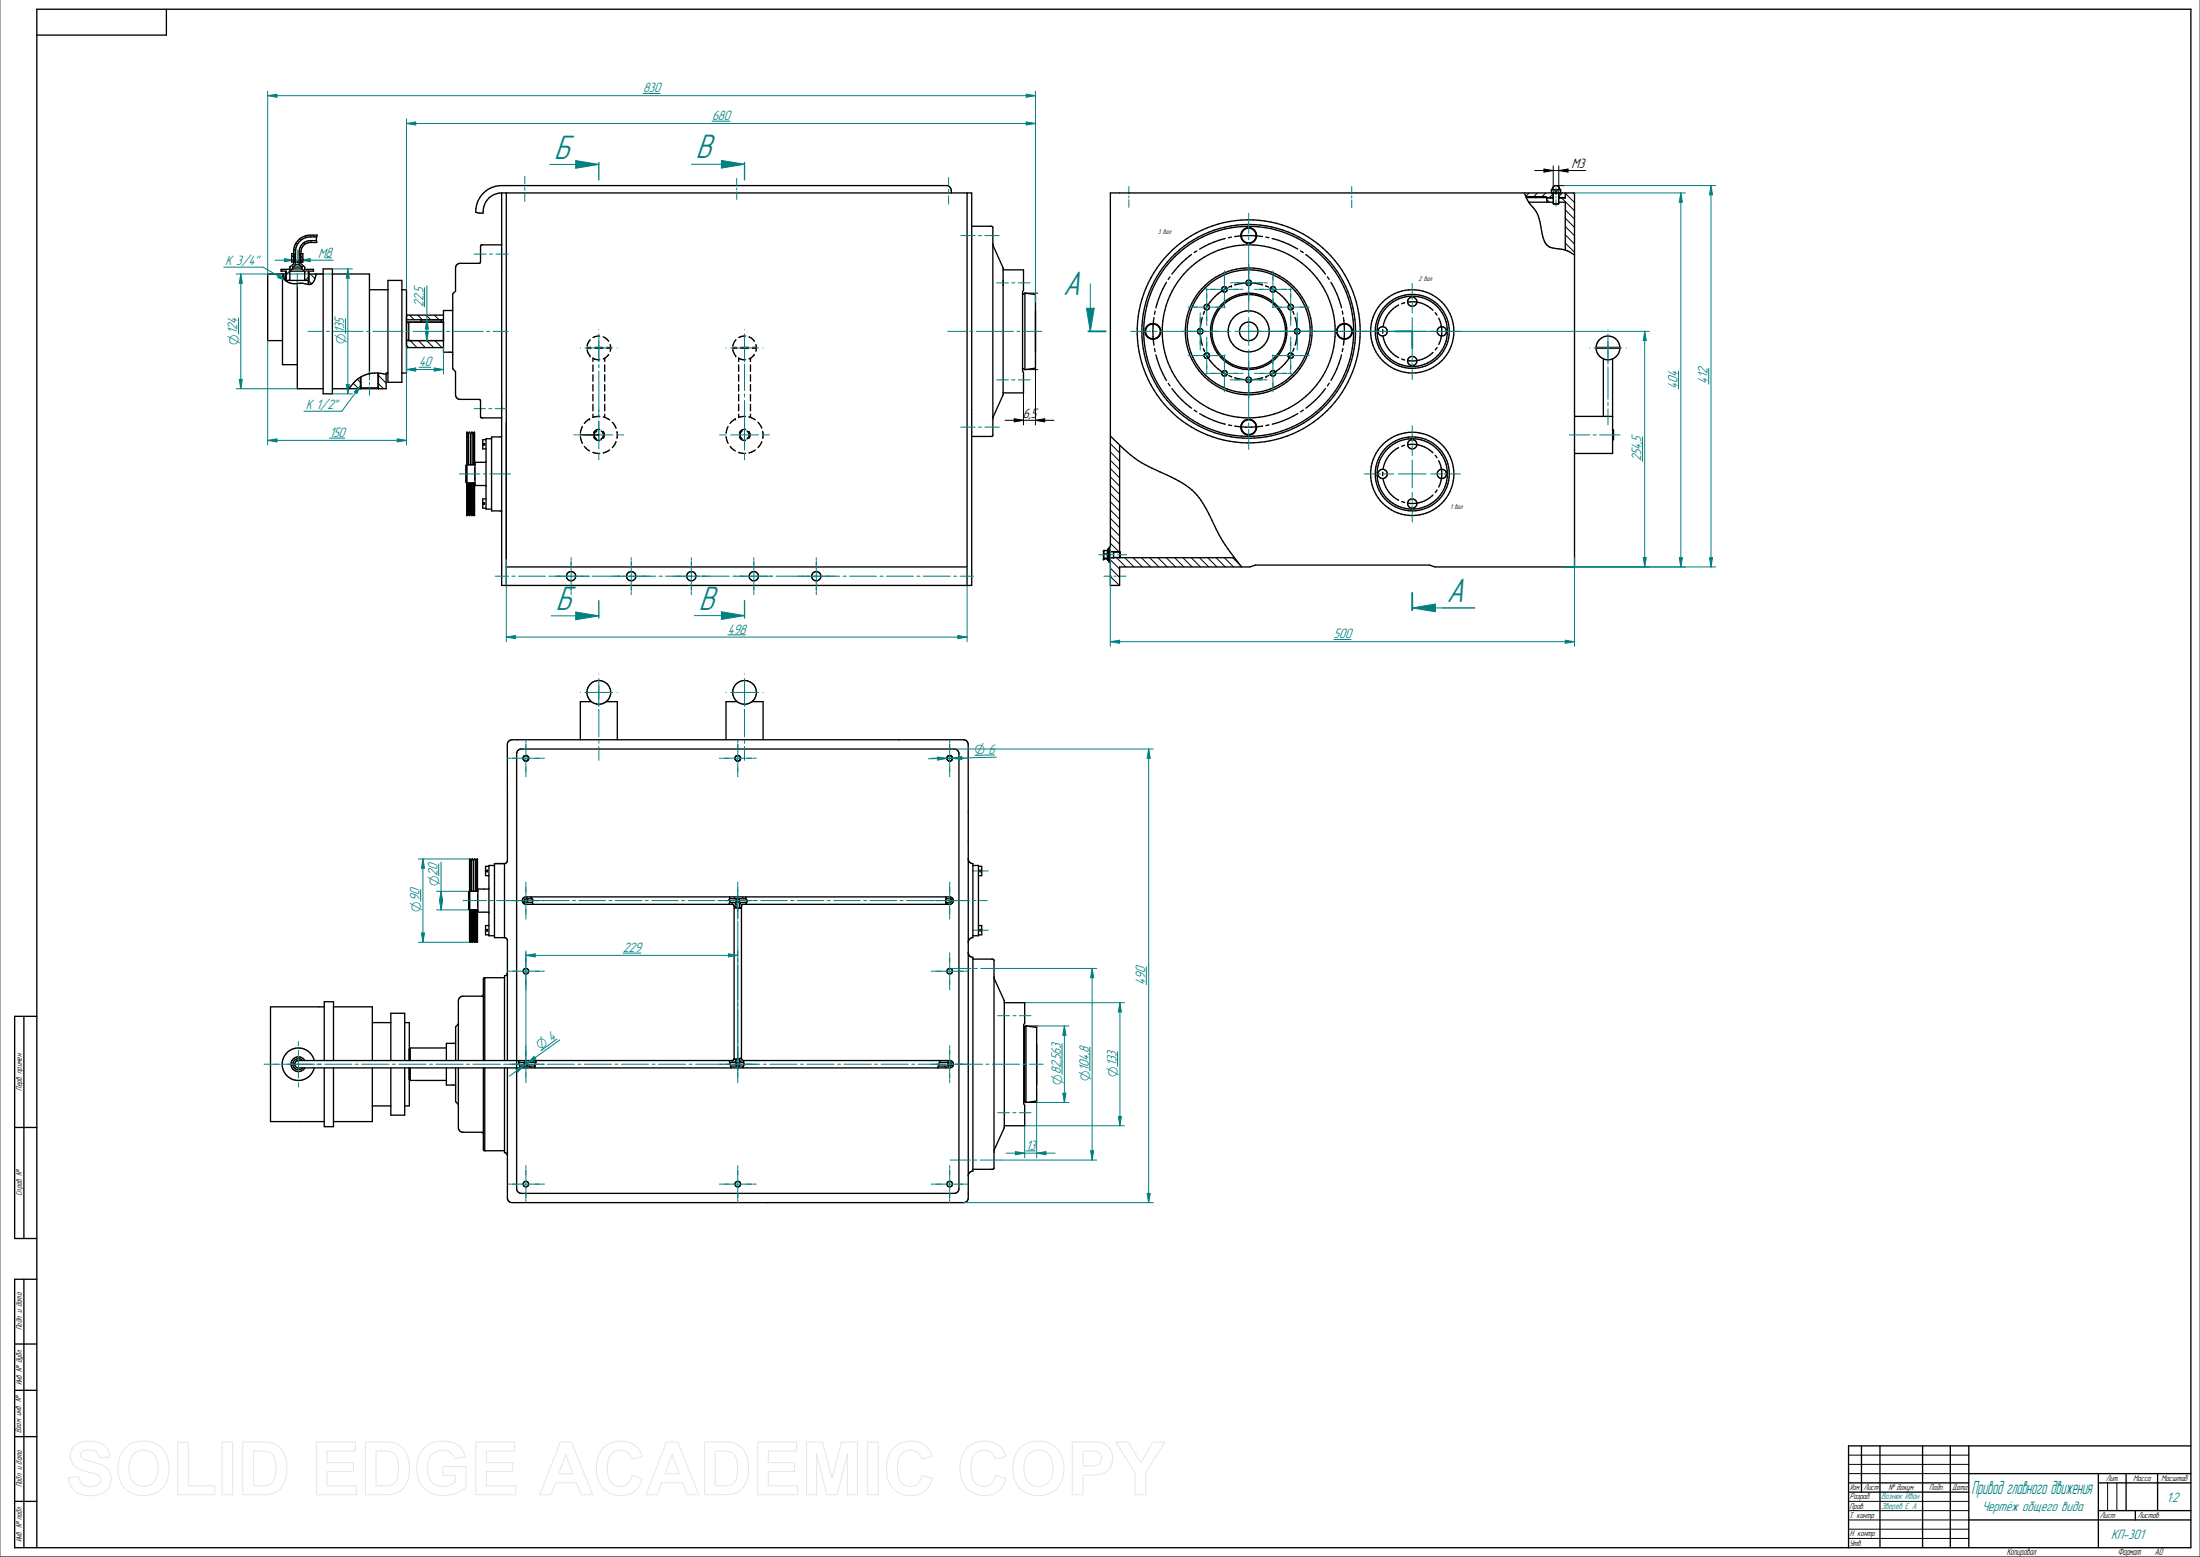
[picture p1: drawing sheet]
<svg xmlns="http://www.w3.org/2000/svg" width="1189mm" height="841mm" viewBox="0 0 1189 841" stroke-linecap="round" stroke-linejoin="round" font-family="sans-serif">
<g fill="none" stroke="#000" stroke-width=".72">
<path d="M90 5v14h-70M824 104l1 3M825 106h10l1 1v2M825 107h14M825 107l1 2M826 109h13M826 109l1 2a20 20 0 0 1 6 14 9 9 0 0 0 10 9l3 1M836 107h3M838 104v-2h5v2M839 104v6M839 110h3M840 102v1h1v-1"/>
<path d="M842 107h4M842 109h4v26M842 104v6M846 104v3h-4M644 137l-5 5-6 6M647 136h-2M662 129l-6 2-8 4M666 128h-2M682 128l-9-1-6 1M682 128h.1M684 128h2M687 129l7 2 7 4"/>
<path d="M703 136h1M706 137l5 5 5 6M846 135l5 3M630 152l-3 7-2 7M632 150l-1 1M717 150l1 1M719 152l3 7 3 7M624 172l-1 7 1 7M624 168v2M725 168l1 2M726 171l1 8-1 7M747 178v2"/>
<path d="M756 165a16 16 0 0 0-9 11M759 164h-2M761 163a16 16 0 0 1 13 5M776 169l1 1M777 172a16 16 0 0 1 0 14M624 188v2M625 192l2 7 3 7M725 192l-3 7-3 6M726 188l-1 2M747 182a16 16 0 0 0 9 11M757 194h2M774 190a16 16 0 0 1-13 5"/>
<path d="M777 188l-1 1M863 188h12M866 194v31M871 194v51h-20M631 207l1 1M633 210l6 6 5 4M716 210l-5 6-5 4M718 207l-1 1M600 236l7 7a73 73 0 0 0 26 15 39 39 0 0 1 22 23 99 99 0 0 0 16 25M645 222h2M648 223l8 4 6 2M664 230h2"/>
<path d="M667 230h.1M667 230l6 1 9-1M682 230h.1M686 230h-2M701 223l-5 3-9 3M704 222h-1M851 225h20M871 232h1v5l-1 1M605 240v61v-3h-6M747 255v2M747 259a16 16 0 0 0 9 11M756 242a16 16 0 0 0-9 11"/>
<path d="M759 241h-2M761 240a16 16 0 0 1 13 5M776 246l1 1M777 249a16 16 0 0 1 0 14M757 271h2M774 267a16 16 0 0 1-13 5M777 265l-1 1M596 298v4M596 297h.1M597 299v2M597 297v2M597 297h-1"/>
<path d="M599 297h-2M599 299h-2M599 297v6M599 297h.1M599 296h.1M599 296v1M599 298h1M602 298v3h-3M596 302h.1M596 302h2M597 301l2 1M597 301l-1 1"/>
<path d="M599 302v1M599 303h.1M599 301h68M600 301l-1 1M846 306h-71l-3-1h-94l-3 1h-70v10h-5v-12h-1v-8h1v-192h251v202h-5M13 549v120M20 549h-12v120h12M8 609h12M13 691v145M20 691h-12v145h1176v-831h-1164v831M8 726h12M8 751h12"/>
<path d="M8 776h12M1006 781v25M1016 781v55M1039 781v55M1054 781v55M1064 781v55M1064 796h120M1134 796v40M1149 796v20M1166 796v20M1184 781h-185v55M8 811h12"/>
<path d="M999 801h65M999 806h65M1134 801h50M1134 816h50M1154 816v5M1064 821h120"/>
<circle cx="675" cy="127" r="4"/>
<circle cx="623" cy="179" r="4"/>
<circle cx="675" cy="179" r="20"/>
<circle cx="675" cy="179" r="57"/>
<circle cx="675" cy="179" r="33"/>
<circle cx="675" cy="179" r="60"/>
<circle cx="675" cy="179" r="21"/>
<circle cx="675" cy="179" r="47"/>
<circle cx="675" cy="179" r="5"/>
<circle cx="675" cy="179" r="34"/>
<circle cx="675" cy="179" r="11"/>
<circle cx="675" cy="179" r="58"/>
<circle cx="727" cy="179" r="4"/>
<circle cx="747" cy="179" r="2.5"/>
<circle cx="763" cy="179" r="19"/>
<circle cx="763" cy="179" r="20"/>
<circle cx="763" cy="179" r="23"/>
<circle cx="763" cy="163" r="2.5"/>
<circle cx="779" cy="179" r="2.5"/>
<circle cx="763" cy="195" r="2.5"/>
<circle cx="869" cy="188" r="6"/>
<circle cx="675" cy="231" r="4"/>
<circle cx="763" cy="240" r="2.5"/>
<circle cx="747" cy="256" r="2.5"/>
<circle cx="763" cy="256" r="19"/>
<circle cx="763" cy="256" r="20"/>
<circle cx="763" cy="256" r="22"/>
<circle cx="779" cy="256" r="2.5"/>
<circle cx="763" cy="272" r="2.5"/>
</g>
<g fill="none" stroke="#000" stroke-width=".54">
<path d="M826 104l-1 2M831 104l-2 2M835 104l-2 2M836 108l1 1M839 105l-2 2M839 104v6M842 104v6M844 107l7 7M844 104l-2 2M846 104l5 5M846 113l5 5M846 118l5 5"/>
<path d="M850 104l1 1M846 122l5 5M846 127l5 5M846 131l5 5M600 240l5 5M600 244l5 5M600 249l5 5M600 253l5 5M600 258l5 5M600 271l5 5M600 276l5 5M600 280l5 5"/>
<path d="M600 262l5 5M600 267l5 5M598 298v1M598 300v1M599 298v1M599 298h.1M599 300v1M599 297h.1M599 297l1 1M600 284l5 5M600 289l5 5M600 293l5 5"/>
<path d="M602 298h3M598 302h.1M599 302h.1M599 303h.1M599 302l6 5M600 307l5 5M600 311l5 5M600 316h.1M602 301h3M603 301l5 5M608 301l5 5M612 301l5 5"/>
<path d="M617 301l5 5M621 301l5 5M626 301l5 5M630 301l5 5M635 301l5 5M639 301l5 5M644 301l5 5M648 301l5 5M653 301l5 5M657 301l5 5M662 301l5 5M666 301l4 4"/>
<path d="M999 786h65M999 791h65M999 796h65M999 811h65M999 816h65M1139 801v15M1144 801v15M999 821h65M999 826h65M999 831h65M0 841h1189"/>
</g>
<g fill="none" stroke="#008080" stroke-width=".54">
<path d="M610 101v4M610 106v1M610 108v4M675 115v11M841 102v3M841 106v1M841 108v3M851 104h60M908 104l1 5h-2zM675 128v2M675 131v22M675 155v1"/>
<path d="M675 158v11M763 153v5M611 179h11M624 179h1M627 179h22M651 179h1M654 179h11M667 179h15M675 171v15M685 179h11M697 179h2M701 179h21"/>
<path d="M724 179h2M728 179h15M744 179h2M748 179h5M756 179h15M763 160v2M763 164v5M763 171v15M773 179h6M780 179h2M784 179h5M869 178h.1"/>
<path d="M675 189v11M763 189v5M763 196v2M763 200v5M859 188h.1M861 188h15M869 180v17M869 198h.1M869 199v17M879 188h.1M675 202v1M675 205v22"/>
<path d="M869 217v2M907 200v10M675 228v2M675 232v11M763 230v5M763 237v2M848 235h11M861 235h2M864 235h11M869 221v9M737 256h6M744 256h2"/>
<path d="M748 256h5M756 256h15M763 241v5M763 248v15M773 256h6M780 256h2M784 256h5M763 266v5M763 273v2M763 277v5M594 300h5M600 300h2"/>
<path d="M604 300h5M597 311h4M602 311h1M604 311h5M846 306h65"/>
</g>
<g fill="#000">
<circle cx="747" cy="178" r=".4"/>
<circle cx="747" cy="255" r=".4"/>
<circle cx="596" cy="298" r=".4"/>
<circle cx="596" cy="297" r=".4"/>
<circle cx="599" cy="298" r=".4"/>
<circle cx="596" cy="302" r=".4"/>
<circle cx="599" cy="302" r=".4"/>
<circle cx="599" cy="301" r=".4"/>
</g>
<path d="M908 104l1 5h-2z" fill="#008080"/>
<path d="M907 301h2l-1 5z" fill="none" stroke="#008080" stroke-width=".54"/>
<path d="M907 301h2l-1 5z" fill="#008080"/>
<path d="M908 104v202M675 179h216M889 179l1 5h-2zM888 236v13M846 306h45" fill="none" stroke="#008080" stroke-width=".54"/>
<path d="M889 179l1 5h-2z" fill="#008080"/>
<path d="M888 301h2l-1 5z" fill="none" stroke="#008080" stroke-width=".54"/>
<path d="M888 301h2l-1 5z" fill="#008080"/>
<g fill="none" stroke="#008080" stroke-width=".54">
<path d="M652 156h1M652 156v2M652 158v16M654 156h15M662 146v2M662 149v15M665 153h2M667 153h15M670 156h2M675 143v2M675 145v16M678 156h2"/>
<path d="M680 156h16M683 153h2M688 146v2M688 149v15M696 156h2M697 156v2M697 158v16M639 179h1M641 179h15M642 166h2M644 166h16M649 169v2"/>
<path d="M649 171v16M652 174v2M657 179h2M660 166h2M662 165v1M675 161v2M687 166h2M688 165v1M690 166h15M691 179h2M693 179h16M697 174v2"/>
<path d="M701 169v2M701 171v16M706 166h1M709 179h2M889 179v127M642 192h2M644 192h16M649 187v2M652 182v2M652 184v16M660 192h2M662 192v1"/>
<path d="M662 194v15M675 195v2M675 197v16M687 192h2M688 192v1M688 194v15M690 192h15M697 182v2M697 184v16M701 187v2M706 192h1M652 202h1"/>
<path d="M652 200v2M654 202h15M662 210v2M665 205h2M667 205h15M670 202h2M675 213v2M678 202h2M680 202h16M683 205h2M688 210v2M696 202h2"/>
<path d="M697 200v2M600 296v53M851 301v48M600 347l5-1v1zM721 345h9"/>
</g>
<g fill="none" stroke="#000" stroke-width=".72">
<path d="M662 156a26 26 0 0 0-10 11M665 154l-1 1M682 154a26 26 0 0 0-15 0M684 154h.1M684 154l2 1M687 156a26 26 0 0 1 11 11M650 171a26 26 0 0 0 0 16M651 168l-1 2M699 168v2M700 171a25 25 0 0 1 0 15M650 188l1 2M652 191a26 26 0 0 0 10 11"/>
<path d="M698 191a26 26 0 0 1-11 11M699 188v2M664 203h2M682 204a26 26 0 0 1-15 0M686 203h-2"/>
<circle cx="662" cy="156" r="1.5"/>
<circle cx="675" cy="153" r="1.5"/>
<circle cx="688" cy="156" r="1.5"/>
<circle cx="649" cy="179" r="1.5"/>
<circle cx="652" cy="166" r="1.5"/>
<circle cx="697" cy="166" r="1.5"/>
<circle cx="701" cy="179" r="1.5"/>
<circle cx="652" cy="192" r="1.5"/>
<circle cx="697" cy="192" r="1.5"/>
<circle cx="662" cy="202" r="1.5"/>
<circle cx="675" cy="205" r="1.5"/>
<circle cx="688" cy="202" r="1.5"/>
</g>
<g fill="#000">
<circle cx="665" cy="154" r=".4"/>
<circle cx="684" cy="203" r=".4"/>
</g>
<path d="M600 347l5-1v1z" fill="#008080"/>
<path d="M846 346l5 1h-5z" fill="none" stroke="#008080" stroke-width=".54"/>
<path d="M846 346l5 1h-5z" fill="#008080"/>
<path d="M589 153v26M600 347h251" fill="none" stroke="#008080" stroke-width=".54"/>
<path d="M588 179h10" fill="none" stroke="#008080" stroke-width="1"/>
<path d="M587 166h4l-2 13z" fill="#008080"/>
<path d="M587 166h4l-2 13zM763 328h34" fill="none" stroke="#008080" stroke-width=".54"/>
<path d="M754 179h9v9M763 320v10" fill="none" stroke="#008080" stroke-width="1"/>
<path d="M763 328l13-2v4z" fill="#008080"/>
<path d="M256 137h7M264 137h2M268 137h7M256 221h6M264 221h2M268 221h6M315 333h9M763 328l13-2v4zM779 328h18" fill="none" stroke="#008080" stroke-width=".54"/>
<g fill="none" stroke="#000" stroke-width=".72">
<path d="M274 104h249v212h-249zM525 122h11l1 1-1 113h-11v-15M537 132l5 13v68l-5 13M247 143l2-1h10l1-10h11v94h-11l-1-10h-11l-2-2v-13l-1-2v-40l1-2v-12zM542 146h11v11v1v54h-11M554 158l6 1v40l-6 1M554 158l-1 1M554 158v42M220 174v10M245 168h-5v2M240 188v2h5M317 188h2"/>
<path d="M317 189l2 3M319 184l-2 3M319 184h.1M320 193l4 1M320 194v1M320 197v4M322 188h4M324 182h-4M326 182l3 2M327 194v1M327 197v4M328 188h2"/>
<path d="M329 192l-3 2M330 186v4M396 188h2M396 189l2 3M398 184l-2 3M398 184h.1M399 193l4 1M399 194v1M399 197v4M400 188h4M403 182h-4M405 182l3 2"/>
<path d="M406 194v1M406 197v4M407 188h2M408 192l-3 2M409 186l-1 4M553 199l1 1M320 202v4M320 208v3M320 213v4M320 218v4M327 202v4M327 208v3"/>
<path d="M327 213v4M327 218v4M399 202v4M399 208v3M399 213v4M399 218v4M406 202v4M406 208v3M406 213v4M406 218v4M314 236l1 3M315 230l-1 4"/>
<path d="M319 226l-3 3M320 224v1h4M321 236l1 1 2 1M322 233a2.5 2.5 0 0 0 0 4M324 232h-2l-1 2M324 232h.1M325 233a2.5 2.5 0 0 1 0 4M326 233l1 2-1 2M326 225l3 2M327 224v1M331 228l2 3M333 239l-2 3"/>
<path d="M333 233v4M392 236l1 3M393 230l-1 4M397 226l-2 3M399 224v1M400 236l1 1 2 1M401 233a2.5 2.5 0 0 0 0 4M403 232h-2l-1 2M403 232h.1M403 225l-4 1M404 233a2.5 2.5 0 0 1 0 4M405 233v2v2"/>
<path d="M405 225l3 2M406 224v1M410 228l2 3M412 239l-2 3M412 233v4M851 225h.1M316 241l3 3M320 244l4 1M329 243l-3 2M395 241l2 3M399 244l4 1M408 243l-3 2"/>
<path d="M851 245h.1M274 306h249"/>
<circle cx="309" cy="311" r="2.5"/>
<circle cx="341" cy="311" r="2.5"/>
<circle cx="374" cy="311" r="2.5"/>
<circle cx="407" cy="311" r="2.5"/>
<circle cx="441" cy="311" r="2.5"/>
</g>
<path d="M554 158h7M554 200h7M560 195v35M553 212v18M543 227h27M548 226l5 1-5 1zM560 227l5-1v2z" fill="none" stroke="#000" stroke-width=".54"/>
<path d="M548 226l5 1-5 1zM560 227l5-1v2z" fill="#000"/>
<g fill="#000">
<circle cx="319" cy="192" r=".4"/>
<circle cx="398" cy="192" r=".4"/>
<circle cx="399" cy="193" r=".4"/>
<circle cx="319" cy="226" r=".4"/>
<circle cx="322" cy="233" r=".4"/>
<circle cx="325" cy="237" r=".4"/>
<circle cx="397" cy="226" r=".4"/>
</g>
<path d="M324 88v9M324 324v10" fill="none" stroke="#008080" stroke-width=".72"/>
<path d="M311 331l13 2-13 2z" fill="#008080"/>
<path d="M314 89h10M298 333h17M311 331l13 2-13 2z" fill="none" stroke="#008080" stroke-width=".54"/>
<path d="M311 87l13 2-13 2z" fill="#008080"/>
<path d="M297 89h17M311 87l13 2-13 2zM399 89h3" fill="none" stroke="#008080" stroke-width=".54"/>
<path d="M402 88v9M402 324v10" fill="none" stroke="#008080" stroke-width=".72"/>
<path d="M390 87l12 2-12 2z" fill="#008080"/>
<path d="M374 89h25M390 87l12 2-12 2zM395 333h7" fill="none" stroke="#008080" stroke-width=".54"/>
<path d="M390 330l12 3-12 2z" fill="#008080"/>
<path d="M730 101v4M730 106v1M730 108v4M274 302v45M523 306v41M375 333h20M390 330l12 3-12 2zM274 344l5-1v2zM393 343h10" fill="none" stroke="#008080" stroke-width=".54"/>
<g fill="none" stroke="#000" stroke-width=".72">
<path d="M253 234l-1-1v45M253 234h.1M253 234v17M253 234l1-1v1M254 234h.1M254 234v17M254 234l1-1 1 1M256 234h.1M256 234v17M256 234v-1v18M261 240h1h-1M263 237h-2v5h2"/>
<path d="M271 236h-5v1h-3v38h3v1h5M274 228v74M256 251h-4v1v8v1h4M257 251h-1M263 250h-6v12h6M252 261v17M253 278h-1M253 278h.1M253 261v17M253 278h1M254 278h.1M254 261v17"/>
<path d="M254 278h1M255 278h.1M255 261v17M256 278h.1M256 278h-1M256 261v17M256 261h1M261 272h1h-1M263 269h-2v5h2"/>
</g>
<path d="M256 253v6" fill="none" stroke="#000" stroke-width=".54"/>
<path d="M274 344l5-1v2z" fill="#008080"/>
<path d="M518 343l5 1-5 1z" fill="none" stroke="#008080" stroke-width=".54"/>
<path d="M518 343l5 1-5 1z" fill="#008080"/>
<path d="M142 144l13 8M274 344h249" fill="none" stroke="#008080" stroke-width=".54"/>
<g fill="none" stroke="#000" stroke-width=".72">
<path d="M153 148v49h8M154 148h-9v36h8M167 148h4M200 148v54M200 157h10M210 151h7v56h-7zM217 157h3v45h-3M220 171v-1h20v18h-20v-1M220 174h20M220 174h1M220 173h20M221 174v10"/>
<path d="M228 173v1M238 173v1M220 184h20M220 184h1M161 210h14M209 202h1"/>
</g>
<g fill="none" stroke="#000" stroke-width=".54">
<path d="M154 148h.1M167 152l1 1M168 148l2 3M221 170l3 3M226 170l2 3M230 170l3 3M235 170l2 3M239 170l1 1M220 187l1 1M222 184l3 4M226 184l4 4M231 184l3 4"/>
<path d="M235 184l4 4M240 184h.1"/>
</g>
<path d="M151 148l4 4-5-2z" fill="#008080"/>
<path d="M121 144h21M151 148l4 4-5-2zM195 208l-10 14" fill="none" stroke="#008080" stroke-width=".54"/>
<path d="M180 148h20M195 210h9M209 202v8h-20" fill="none" stroke="#000" stroke-width=".72"/>
<path d="M189 210h.1M191 207l3 3M193 205l2 1M205 203l4 4M205 207l2 3M208 202h1" fill="none" stroke="#000" stroke-width=".54"/>
<path d="M191 212l4-4-2 5z" fill="#008080"/>
<path d="M145 184v56M191 212l4-4-2 5zM220 202v38M145 238l5-1v2zM164 222h21M178 237h8" fill="none" stroke="#008080" stroke-width=".54"/>
<path d="M271 104a10 10 0 0 0-10 11M271 100a14 14 0 0 0-14 15M274 100h238l2 2v2M157 146h8M158 145h5M158 144h5M160 143h2M161 197v13" fill="none" stroke="#000" stroke-width=".72"/>
<path d="M145 238l5-1v2z" fill="#008080"/>
<path d="M215 237l5 1-5 1z" fill="none" stroke="#008080" stroke-width=".54"/>
<path d="M215 237l5 1-5 1z" fill="#008080"/>
<path d="M128 148h52M130 148l1 5h-2zM129 172v8M128 210h33M145 238h75" fill="none" stroke="#008080" stroke-width=".54"/>
<path d="M130 148l1 5h-2z" fill="#008080"/>
<path d="M129 205h2l-1 5z" fill="none" stroke="#008080" stroke-width=".54"/>
<path d="M129 205h2l-1 5z" fill="#008080"/>
<path d="M130 148v62M229 155v11M231 173l1 5h-2z" fill="none" stroke="#008080" stroke-width=".54"/>
<path d="M231 173l1 5h-2z" fill="#008080"/>
<path d="M230 179h2l-1 5z" fill="none" stroke="#008080" stroke-width=".54"/>
<path d="M230 179h2l-1 5z" fill="#008080"/>
<path d="M231 154v30M220 187v15M220 200l5-1v1zM226 198h7M240 188v14" fill="none" stroke="#008080" stroke-width=".54"/>
<path d="M220 200l5-1v1z" fill="#008080"/>
<path d="M235 199l5 1h-5z" fill="none" stroke="#008080" stroke-width=".54"/>
<path d="M235 199l5 1h-5z" fill="#008080"/>
<path d="M154 140l5 1h-5zM159 138v4M163 138v4M176 139h3M220 200h20" fill="none" stroke="#008080" stroke-width=".54"/>
<path d="M154 140l5 1h-5z" fill="#008080"/>
<path d="M163 141l5-1v1z" fill="none" stroke="#008080" stroke-width=".54"/>
<path d="M163 141l5-1v1z" fill="#008080"/>
<path d="M149 141h31M561 554h17M575 554l1 5h-2zM574 564v16M561 596h17" fill="none" stroke="#008080" stroke-width=".54"/>
<path d="M271 100h3M274 104h-3v28M523 104h2v117M271 226v90h3M525 236v80h-2" fill="none" stroke="#000" stroke-width=".72"/>
<path d="M554 554h7M554 596h7" fill="none" stroke="#000" stroke-width=".54"/>
<path d="M575 554l1 5h-2z" fill="#008080"/>
<path d="M574 591h2l-1 5z" fill="none" stroke="#008080" stroke-width=".54"/>
<path d="M574 591h2l-1 5z" fill="#008080"/>
<path d="M554 542h54M575 554v42M604 568v8M554 608h54M604 603h2l-1 5z" fill="none" stroke="#008080" stroke-width=".54"/>
<path d="M604 603h2l-1 5z" fill="#008080"/>
<path d="M605 542l1 5h-2z" fill="none" stroke="#008080" stroke-width=".54"/>
<path d="M605 542l1 5h-2z" fill="#008080"/>
<path d="M605 542v66M560 591v34M554 608v17M549 622l5 1-5 1zM554 622h5" fill="none" stroke="#008080" stroke-width=".54"/>
<g fill="none" stroke="#000" stroke-width=".72">
<path d="M523 455v10l1 1h2M267 466h5M274 465v1h-1M526 467h3v38h-3M529 468h2v5h-2M531 470h-1v1h1M529 500h2v5h-2M273 506l1 1v1v18l-1 1v1h-11l-1 10h-11l-2 1v14l-2 2v9M526 518h11v9M531 502h-1v1h1M543 542h11v1M246 586v9l2 2v13l2 2h11l1 9 11 1"/>
<path d="M543 608h11"/>
</g>
<circle cx="273" cy="466" r=".4" fill="#000"/>
<path d="M549 622l5 1-5 1z" fill="#008080"/>
<path d="M560 623l5-1v2z" fill="none" stroke="#008080" stroke-width=".54"/>
<path d="M560 623l5-1v2z" fill="#008080"/>
<path d="M237 467v6M526 470h3M529 470h1M531 470h3M236 481h18M236 491h20M238 481l1 5h-2zM526 502h3M530 502h.1M531 502h3M544 623h26" fill="none" stroke="#008080" stroke-width=".54"/>
<g fill="none" stroke="#000" stroke-width=".72">
<path d="M274 402l1-2h2h244h1l1 2M274 439v26M523 439v16M273 466v40M523 464v183l-1 2-246 1-1-1-1-2v-70M526 466v40l-2 1-1 2M257 491h1M523 515l1 1 2 1v116h-2l-1 2M261 537v36M262 528v45M537 528l6 13v68l-6 13M537 527v104l-1 1h-10"/>
<path d="M553 555h1M554 543v10h-1l1 55M554 555v40M554 554l6 1v40l-6 1M554 554v1M554 554v42M241 566h-19l-1 1v6M246 564h-5v9M246 577v9h-5v-2h-19l-1-1v-3M248 577v20M273 577v46h1v1M553 595h1"/>
<path d="M554 595v1"/>
</g>
<path d="M238 481l1 5h-2z" fill="#008080"/>
<path d="M237 486h2l-1 5z" fill="none" stroke="#008080" stroke-width=".54"/>
<path d="M237 486h2l-1 5z" fill="#008080"/>
<path d="M226 464h28M238 466v25M227 480v7M226 509h28M228 504h1v5z" fill="none" stroke="#008080" stroke-width=".54"/>
<path d="M254 466v-2v1l1-1 1 1v-1l1 1 1-1v2M254 479v15M258 479v2h-4M254 491h4v3M254 506v3v-1l1 1 1-1v1l1-1 1 1v-3" fill="none" stroke="#000" stroke-width=".72"/>
<path d="M228 504h1v5z" fill="#008080"/>
<path d="M229 464v5h-1z" fill="none" stroke="#008080" stroke-width=".54"/>
<path d="M229 464v5h-1z" fill="#008080"/>
<path d="M229 464v45M399 476v2M399 479v15M389 486h2M391 486h15M399 494v2M407 486h2M279 578l4-3-3 4zM301 561l-9 6M303 562l-28 19" fill="none" stroke="#008080" stroke-width=".54"/>
<g fill="none" stroke="#000" stroke-width=".72">
<path d="M257 115h4M161 153v44M266 237v38M274 402v37M280 405h2h234h1l1 2v235l-1 2-1 1h-234l-2-1-1-2v-235zM523 402v37M254 466v13M254 465v16M255 465v16M256 465v16M257 465v16M258 466v13"/>
<path d="M262 470h1v1h-1M264 468h-2v5h2M267 467h-3v38h3M273 466h-6v40h6M254 481l-1 1v9h1M254 481v10M254 494v12M254 491l4 1M254 491v18M254 491v17M255 491v17M255 491v18"/>
<path d="M256 491v17M256 491v18M257 491v18M257 491v17M258 491v18M258 494v12M258 481h-4M264 480h-6v13h6M264 500h-2v5h2M284 485h4M284 487h4M287 484l1 2v2"/>
<path d="M394 484v1M394 487h.1M394 485h9M394 485v2M394 487l3 1 1 2M394 487v1M398 490h-1M398 490h3M403 484l1 3-1 1M403 487l-3 1v3M511 487v1M511 484v1"/>
<path d="M511 485h2a1 1 0 0 1 1 1 1 1 0 0 1-1 1h-2M511 485v2M262 502h1v1h-1M273 528v45M274 526v47M172 544h-26v62h29M180 544h21v29M201 552h10M219 552h2v21M248 553v20M160 574l1-1h235l1-84h-1l-112-1a2 2 0 0 1-2-2 2 2 0 0 1 2-2h229a2 2 0 0 1 2 2 2 2 0 0 1-2 2h-111l-1 1v84h112a2 2 0 0 1 2 2 2 2 0 0 1-2 2h-352a2 2 0 0 1-2-1 2 2 0 0 1 1-2zM163 573a3 3 0 0 0-4 0 3 3 0 0 0 0 4 3 3 0 0 0 4 0"/>
<path d="M165 573a4 4 0 0 0-6-1 4 4 0 0 0 0 6 4 4 0 0 0 6-1M170 573a9 9 0 0 0-14-5 9 9 0 0 0 0 14 9 9 0 0 0 14-5M201 577v29h-11M211 573v-26h8v26M211 577v25h8v-25M221 577v20h-2M222 566v7M222 577v7M241 577v7M246 564v9M261 577v35M262 577v45"/>
<path d="M280 573v1M280 574h10M280 574l1 3M281 576h8M290 573l-1 4M394 573l1 4M395 576h7M397 572h1M398 572l-1 2h-3M400 572v2h2M401 571l-3 1M402 576v1"/>
<path d="M402 573v3M507 576h6M507 576v1M508 574h5M508 574l-1 2M508 573v1M201 597h10"/>
<circle cx="284" cy="410" r="1.5"/>
<circle cx="399" cy="410" r="1.5"/>
<circle cx="513" cy="410" r="1.5"/>
<circle cx="284" cy="486" r="1"/>
<circle cx="399" cy="486" r="1"/>
<circle cx="284" cy="525" r="1.5"/>
<circle cx="513" cy="525" r="1.5"/>
<circle cx="284" cy="575" r="1"/>
<circle cx="399" cy="575" r="1"/>
<circle cx="513" cy="575" r="1"/>
<circle cx="284" cy="640" r="1.5"/>
<circle cx="399" cy="640" r="1.5"/>
<circle cx="513" cy="640" r="1.5"/>
</g>
<g fill="none" stroke="#000" stroke-width=".54">
<path d="M829 92h28M834 91l5 1-5 1zM839 90v14M842 90v14M842 92l5-1v2zM258 483v7M282 487l2 1M284 484l1 1M287 487l1 1M395 487l1 2M396 489l2 1M397 484l1 1"/>
<path d="M400 488l1 1M401 484l1 1M512 487l1 1M513 484l2 3M282 576l1 1M283 573l1 1M286 576l1 1M288 573l1 1M395 573l1 1M398 576l1 1M400 573l1 1M507 577h.1"/>
<path d="M508 573v1M510 576l1 1M512 573l1 1M514 575l1 1"/>
</g>
<path d="M834 91l5 1-5 1zM842 92l5-1v2z" fill="#000"/>
<path d="M279 578l4-3-3 4z" fill="#008080"/>
<path d="M289 571l1 1-5 2z" fill="none" stroke="#008080" stroke-width=".54"/>
<path d="M289 571l1 1-5 2z" fill="#008080"/>
<path d="M284 514v61M284 516l5-1v2zM337 515h9M399 514v61" fill="none" stroke="#008080" stroke-width=".54"/>
<path d="M284 516l5-1v2z" fill="#008080"/>
<path d="M394 515l5 1-5 1z" fill="none" stroke="#008080" stroke-width=".54"/>
<path d="M394 515l5 1-5 1z" fill="#008080"/>
<path d="M507 409l5 1-5 1zM537 408h-10M538 409l-36 1M284 516h115" fill="none" stroke="#008080" stroke-width=".54"/>
<path d="M507 409l5 1-5 1z" fill="#008080"/>
<path d="M515 410l5-1v1z" fill="none" stroke="#008080" stroke-width=".54"/>
<path d="M515 410l5-1v1z" fill="#008080"/>
<path d="M171 148h4M175 145h5v68h-5zM180 210h9" fill="none" stroke="#000" stroke-width=".72"/>
<path d="M180 145h10M188 145l1 5h-2zM187 172v8M180 213h10" fill="none" stroke="#008080" stroke-width=".54"/>
<path d="M188 145l1 5h-2z" fill="#008080"/>
<path d="M187 208h2l-1 5z" fill="none" stroke="#008080" stroke-width=".54"/>
<path d="M187 208h2l-1 5z" fill="#008080"/>
<g fill="none" stroke="#008080" stroke-width=".54">
<path d="M284 95v4M398 96v4M513 96v4M284 101v2M284 105v4M398 102v1M398 104v4M513 102v2M513 106v4M161 135v7M519 127h8M529 127h1"/>
<path d="M532 127h8M161 144v2M161 148v7M188 145v68M539 153h6M547 153h1M550 153h7M166 179h9M176 179h2M180 179h16M198 179h2M202 179h16"/>
<path d="M220 179h1M223 179h17M241 179h2M245 179h16M263 179h2M266 179h9M324 178h.1M402 178h.1M314 188h.1M316 188h15M324 180v15M324 197v2"/>
<path d="M334 188h.1M392 188h.1M395 188h15M402 180v15M402 197v14M412 188h.1M200 201v4M200 207v1M200 209v4M324 200v23M402 213v1M402 216v27"/>
<path d="M539 205h6M547 205h1M550 205h7M310 235h1M312 235h.1M312 235h2M316 235h15M324 223h.1M324 224v2M324 227v15M334 235h1M335 235h.1"/>
<path d="M336 235h1M389 235h1M390 235h1M391 235h1M395 235h15M412 235h2M414 235h.1M415 235h1M519 231h8M529 231h1M532 231h8M248 256h11"/>
<path d="M261 256h2M265 256h11M324 245v1M324 247h.1M324 247v1M402 245v1M402 247h.1M402 247v1M514 523h11M526 523h2M530 523h63M590 523l1 5h-2z"/>
<path d="M539 549h7M547 549h2M551 549h6M589 566v12M539 601h7M547 601h2M551 601h6M513 627h11M526 627h2M530 627h63"/>
</g>
<path d="M172 544h3M175 573v-32h5v32M175 577v32h5v-32M180 606h10" fill="none" stroke="#000" stroke-width=".72"/>
<path d="M590 523l1 5h-2z" fill="#008080"/>
<path d="M589 622h2l-1 5z" fill="none" stroke="#008080" stroke-width=".54"/>
<path d="M589 622h2l-1 5z" fill="#008080"/>
<g fill="none" stroke="#008080" stroke-width=".54">
<path d="M220 64v93M220 67l5-1v2zM385 65h9M560 64v99M512 179h10M524 179h2M528 179h20M550 179h1M553 179h10M268 311h7M277 311h1M280 311h15"/>
<path d="M297 311h1M299 311h17M309 301v2M309 303h.1M309 304v15M309 319h.1M309 320v1M316 311h3M320 311h34M341 301v2M341 303h.1M341 304v15"/>
<path d="M341 319h.1M341 320v1M356 311h2M360 311h34M374 301v2M374 303h.1M374 304v15M374 319h.1M374 320v1M396 311h3M399 311h16M407 301v2"/>
<path d="M407 303h.1M407 304v15M407 319h.1M407 320v1M415 311h1M416 311h2M419 311h35M441 301v2M441 303h.1M441 304v15M441 319h.1M441 320v1"/>
<path d="M456 311h1M459 311h15M476 311h1M479 311h15M495 311h2M499 311h15M515 311h2M519 311h7M284 400v1M399 400v1M513 400v1M274 410h2"/>
<path d="M276 410h16M284 402v15M284 418v2M292 410h2M389 410h1M391 410h15M399 402v15M399 418v2M407 410h2M503 410h2M505 410h16M513 402v15"/>
<path d="M513 418v2M521 410h2M284 476v2M284 479v15M513 476v2M513 479v15M274 486h2M277 486h15M284 494v2M292 486h16M309 486h2M313 486h14"/>
<path d="M329 486h2M332 486h15M349 486h1M352 486h15M368 486h2M372 486h14M388 486h2M391 486h15M399 483v9M399 494v2M399 498v18M408 486h1"/>
<path d="M411 486h15M427 486h2M431 486h14M447 486h2M451 486h14M467 486h1M470 486h15M486 486h2M490 486h15M506 486h18M513 494v2M526 486h1"/>
<path d="M529 486h4M284 515v1M284 517v15M399 518v2M513 515v1M513 517v15M274 525h2M276 525h16M284 533v2M292 525h2M399 521v19M503 525h2"/>
<path d="M505 525h16M513 533v2M521 525h2M590 523v104M399 542v1M399 545v19M143 575h7M150 575h1M152 575h2M154 575h16M161 563h.1M161 564h.1"/>
<path d="M161 564v1M161 567v15M171 575h3M175 575h15M192 575h2M195 575h15M212 575h2M215 575h15M232 575h2M236 575h14M252 575h2M256 575h14"/>
<path d="M272 575h2M274 575h18M284 565v2M284 567v15M292 575h2M296 575h14M312 575h2M316 575h14M332 575h2M336 575h15M352 575h2M356 575h15"/>
<path d="M372 575h2M376 575h15M391 575h20M399 565v17M412 575h2M416 575h15M433 575h1M436 575h15M453 575h1M456 575h15M473 575h1M476 575h15"/>
<path d="M493 575h1M496 575h35M513 565v1M513 567v16M533 575h1M536 575h15M553 575h2M556 575h8M161 585v1M161 586h.1M161 586v1M284 583v2"/>
<path d="M399 583v2M513 583v2M274 640h2M276 640h16M284 630v1M284 632v15M292 640h2M389 640h1M391 640h15M399 630v1M399 632v15M407 640h2"/>
<path d="M503 640h2M505 640h16M513 630v1M513 632v15M521 640h2M284 648v2M399 648v2M513 648v2"/>
</g>
<path d="M158 138l1 1M159 139v1M163 138l1 1M163 137v5M163 140l-1 1M195 206v1M195 204v6M204 202l1 1M204 207h1M205 202v8" fill="none" stroke="#000" stroke-width=".54"/>
<path d="M158 137v5h1M163 137h1v5h-1M195 204v6M204 202l1 8M209 202a17 17 0 0 0-20 8" fill="none" stroke="#000" stroke-width=".72"/>
<path d="M220 67l5-1v2z" fill="#008080"/>
<path d="M555 66l5 1-5 1z" fill="none" stroke="#008080" stroke-width=".54"/>
<path d="M555 66l5 1-5 1z" fill="#008080"/>
<path d="M145 49v99M145 52l5-1v2zM347 50h10M560 49v114M220 67h340" fill="none" stroke="#008080" stroke-width=".54"/>
<path d="M145 52l5-1v2z" fill="#008080"/>
<path d="M555 51l5 1-5 1z" fill="none" stroke="#008080" stroke-width=".54"/>
<path d="M555 51l5 1-5 1z" fill="#008080"/>
<path d="M145 52h415M516 405h107M619 522v10M521 650h102M620 645h2l-1 5z" fill="none" stroke="#008080" stroke-width=".54"/>
<path d="M839 102a2 2 0 0 1 2-2 2 2 0 0 1 2 2" fill="none" stroke="#000" stroke-width=".72"/>
<circle cx="841" cy="104" r=".4" fill="#000"/>
<path d="M620 645h2l-1 5z" fill="#008080"/>
<path d="M621 405l1 5h-2z" fill="none" stroke="#008080" stroke-width=".54"/>
<path d="M621 405l1 5h-2z" fill="#008080"/>
<path d="M845 100h82M925 100v5h-1zM923 199v8M846 306h81M621 405v245" fill="none" stroke="#008080" stroke-width=".54"/>
<path d="M841 100h4" fill="none" stroke="#000" stroke-width=".54"/>
<path d="M925 100v5h-1z" fill="#008080"/>
<path d="M924 301h1v5z" fill="none" stroke="#008080" stroke-width=".54"/>
<path d="M924 301h1v5z" fill="#008080"/>
<g fill="none" stroke="#008080" stroke-width=".54">
<path d="M925 100v206M314 374h.1M316 374h15M324 364h.1M324 366v16M334 374h.1M392 374h.1M395 374h15M402 364h.1M402 366v16M412 374h.1M324 383v15"/>
<path d="M324 400v1M402 383v15M402 400v1M324 403v8M402 403v8M250 486h13M265 486h2M268 486h13"/>
</g>
<g fill="none" stroke="#000" stroke-width=".72">
<path d="M158 137h1M159 137a9 9 0 0 1 9-10h3v4h-3a6 6 0 0 0-6 6l1 5M159 137v5M171 130h-3a6 6 0 0 0-6 6v7l3 3v5M171 128a10 10 0 0 0-10 4l-1 3v8l-3 3v5M153 148a5 5 0 0 0 6 5h4l3 1a4 4 0 0 0 5-5v-1M155 151v1M155 151h12M159 142h4M159 142v1l-2 1v1h-5v1h3v5M163 142v1l2 1v1h4v1h-2v5M167 151v3"/>
<path d="M314 235h10M320 379h-6v21M328 379h6v21M398 379h-6v21M406 379h6v21"/>
<circle cx="324" cy="374" r="6"/>
<circle cx="402" cy="374" r="6"/>
</g>
<g fill="none" stroke="#000" stroke-width=".54">
<path d="M159 137v5M159 135l1 1M159 139l1 1M160 131l1 1M162 137v1M162 129l1 1M162 134h1M164 131l1 1M165 127l1 1M168 130l1 1M169 127l1 1M153 145l-1 1"/>
<path d="M154 148v4M155 147v4M157 151h-1M158 145l-4 4M164 144h-1M166 145l-1 2M167 147v5M167 149l-2 2M167 148v6"/>
</g>
<g fill="#000">
<circle cx="155" cy="151" r=".4"/>
<circle cx="157" cy="144" r=".4"/>
<circle cx="165" cy="144" r=".4"/>
<circle cx="167" cy="151" r=".4"/>
</g>
<g fill="none" stroke="#e6e6e6" stroke-width=".54">
<path d="M96 779h6v24h14v4h-20zM120 779h6v28h-6zM131 779h11a12 12 0 0 1 13 13 12 12 0 0 1-11 15h-13zM171 779h21v5h-15v6h14v5h-14v8h16v4h-22zM197 779h11a12 12 0 0 1 13 13 12 12 0 0 1-11 15h-13zM257 779h21v5h-15v6h14v5h-14v8h16v4h-22zM303 779h6l11 28h-6l-2-6h-12l-2 6h-6zM360 779h6l12 28h-7l-2-6h-11l-3 6h-6zM381 779h10a12 12 0 0 1 14 13 12 12 0 0 1-12 15h-12zM409 779h21v5h-15v6h14v5h-14v8h16v4h-22zM436 779h8l6 19 5-19h8v28h-5v-22l-6 22h-5l-6-22v22h-5zM469 779h6v28h-6z"/>
<path d="M579 779h10a11 11 0 0 1 11 4 9 9 0 0 1 0 10 9 9 0 0 1-10 4h-5v10h-6zM603 779h7l6 11 7-11h7l-11 16v12h-6v-12zM40 781a13 13 0 0 1 18 2l1 4h-5a6 6 0 0 0-5-4 6 6 0 0 0-5 3v1l2 2a20 20 0 0 1 13 6 9 9 0 0 1-1 9 9 9 0 0 1-8 4 11 11 0 0 1-13-10h6a6 6 0 0 0 5 5 6 6 0 0 0 6-3v-2a11 11 0 0 0-8-3 8 8 0 0 1-7-5 8 8 0 0 1 1-9zM68 782a14 14 0 0 1 17-2 14 14 0 0 1 6 17 14 14 0 0 1-17 11 14 14 0 0 1-10-17l1-5zM72 785a8 8 0 0 1 10-1 8 8 0 0 1 3 9 8 8 0 0 1-3 9 8 8 0 0 1-10-2 13 13 0 0 1 0-15zM137 784h3a7 7 0 0 1 9 4 14 14 0 0 1-3 14h-3l-6 1zM203 784h3a7 7 0 0 1 9 4 14 14 0 0 1-3 14h-2l-7 1zM229 782a15 15 0 0 1 21 1l1 4-5 1a8 8 0 0 0-10-4 8 8 0 0 0-5 9 9 9 0 0 0 5 9 9 9 0 0 0 10-2v-3h-7v-5h13v11a17 17 0 0 1-24-1 17 17 0 0 1 1-20zM306 786l4 10h-8zM326 782a12 12 0 0 1 21 5l-6 1a7 7 0 0 0-7-5 7 7 0 0 0-6 8v2a8 8 0 0 0 6 10h3l2-2 3-4 5 2a13 13 0 0 1-14 9 13 13 0 0 1-11-13v-4a14 14 0 0 1 4-9zM363 786l4 10h-8zM387 784h2a7 7 0 0 1 9 4 14 14 0 0 1-2 14h-3l-6 1z"/>
<path d="M483 782a12 12 0 0 1 21 5l-6 1a7 7 0 0 0-8-5 7 7 0 0 0-5 8v2a8 8 0 0 0 6 10h3l2-2 2-4 6 2a13 13 0 0 1-14 9 13 13 0 0 1-11-13v-4a14 14 0 0 1 4-9zM522 782a12 12 0 0 1 22 5l-6 1a7 7 0 0 0-8-5 7 7 0 0 0-5 8v2a8 8 0 0 0 6 10h3l2-2 2-4 6 2a13 13 0 0 1-15 9 13 13 0 0 1-10-13v-4a14 14 0 0 1 3-9zM551 782a14 14 0 0 1 18-2 14 14 0 0 1 6 17 14 14 0 0 1-17 11 14 14 0 0 1-10-17l1-5zM556 785a8 8 0 0 1 9-1 8 8 0 0 1 4 9 8 8 0 0 1-4 9 8 8 0 0 1-10-2 13 13 0 0 1 1-15zM585 784h3a6 6 0 0 1 7 3 5 5 0 0 1-6 5h-4z"/>
</g>
<g font-size="17.4" fill="#008080">
<text x="300" y="86">Б</text>
<text x="376" y="86">В</text>
<text x="574" y="160">А</text>
<text x="300" y="330">Б</text>
<text x="378" y="329">В</text>
<text x="782" y="325">А</text>
</g>
<text font-size="9.5" fill="#008080" x="1065" y="807">Привод главного движения</text>
<g font-size="7.7" fill="#008080">
<text x="187" y="186" transform="rotate(-90 187 186)">O135</text>
<text x="129" y="186" transform="rotate(-90 129 186)">O124</text>
<text x="527" y="407" transform="rotate(-1 527 407)">O 6</text>
<text x="237" y="479" transform="rotate(-90 237 479)">O20</text>
<text x="227" y="493" transform="rotate(-90 227 493)">O90</text>
<text x="292" y="567" transform="rotate(-36 292 567)">O 4</text>
<text x="604" y="582" transform="rotate(-90 604 582)">O133</text>
<text x="574" y="586" transform="rotate(-90 574 586)">O82,563</text>
<text x="589" y="584" transform="rotate(-90 589 584)">O104,8</text>
</g>
<g font-size="7" fill="#008080">
<text x="347" y="50">830</text>
<text x="385" y="65">680</text>
<text x="122" y="143">К 3/4''</text>
<text x="172" y="139">М8</text>
<text x="229" y="166" transform="rotate(-90 229 166)">22,5</text>
<text x="226" y="198">40</text>
<text x="923" y="207" transform="rotate(-90 923 207)">412</text>
<text x="906" y="210" transform="rotate(-90 906 210)">404</text>
<text x="165" y="221">К 1/2''</text>
<text x="178" y="236">150</text>
<text x="887" y="249" transform="rotate(-90 887 249)">254,5</text>
<text x="393" y="342">498</text>
<text x="721" y="345">500</text>
<text x="337" y="514">229</text>
<text x="619" y="532" transform="rotate(-90 619 532)">490</text>
<text x="554" y="621">13</text>
<text x="1171" y="811">1:2</text>
<text x="1071" y="816">Чертёж общего вида</text>
<text x="1141" y="831">КП-301</text>
</g>
<g font-size="7">
<text x="849" y="91">М3</text>
<text x="553" y="226">6,5</text>
</g>
<g font-size="4.8">
<text x="1084" y="840">Копировал</text>
<text x="1144" y="840">Формат</text>
<text x="1164" y="840">A0</text>
</g>
<g font-size="4.5" fill="#008080">
<text x="1017" y="810">Вознюк Иван</text>
<text x="1017" y="815">Зверев Е. А.</text>
</g>
<g font-size="4.2">
<text x="12" y="589" transform="rotate(-90 12 589)">Перв. примен.</text>
<text x="12" y="646" transform="rotate(-90 12 646)">Справ. №</text>
<text x="12" y="718" transform="rotate(-90 12 718)">Подп. и дата</text>
<text x="12" y="748" transform="rotate(-90 12 748)">Инв. № дубл.</text>
<text x="11" y="774" transform="rotate(-90 11 774)">Взам. инв. №</text>
<text x="12" y="803" transform="rotate(-90 12 803)">Подп. и дата</text>
<text x="1138" y="800">Лит.</text>
<text x="1153" y="800">Масса</text>
<text x="1168" y="800">Масштаб</text>
<text x="1000" y="810">Разраб.</text>
<text x="1007" y="805">Лист</text>
<text x="1020" y="805">№ докум.</text>
<text x="1043" y="805">Подп.</text>
<text x="1055" y="805">Дата</text>
<text x="1000" y="815">Пров.</text>
<text x="999" y="820">Т. контр.</text>
<text x="1135" y="820">Лист:</text>
<text x="1155" y="820">Листов:</text>
<text x="12" y="833" transform="rotate(-90 12 833)">Инв. № подл.</text>
<text x="1000" y="830">Н. контр.</text>
<text x="999" y="835">Утв.</text>
</g>
<text font-size="4.1" x="1000" y="805">Изм.</text>
<g font-size="3.5">
<text x="626" y="127">3 вал</text>
<text x="767" y="152">2 вал</text>
<text x="784" y="275">1 вал</text>
</g>
</svg>
